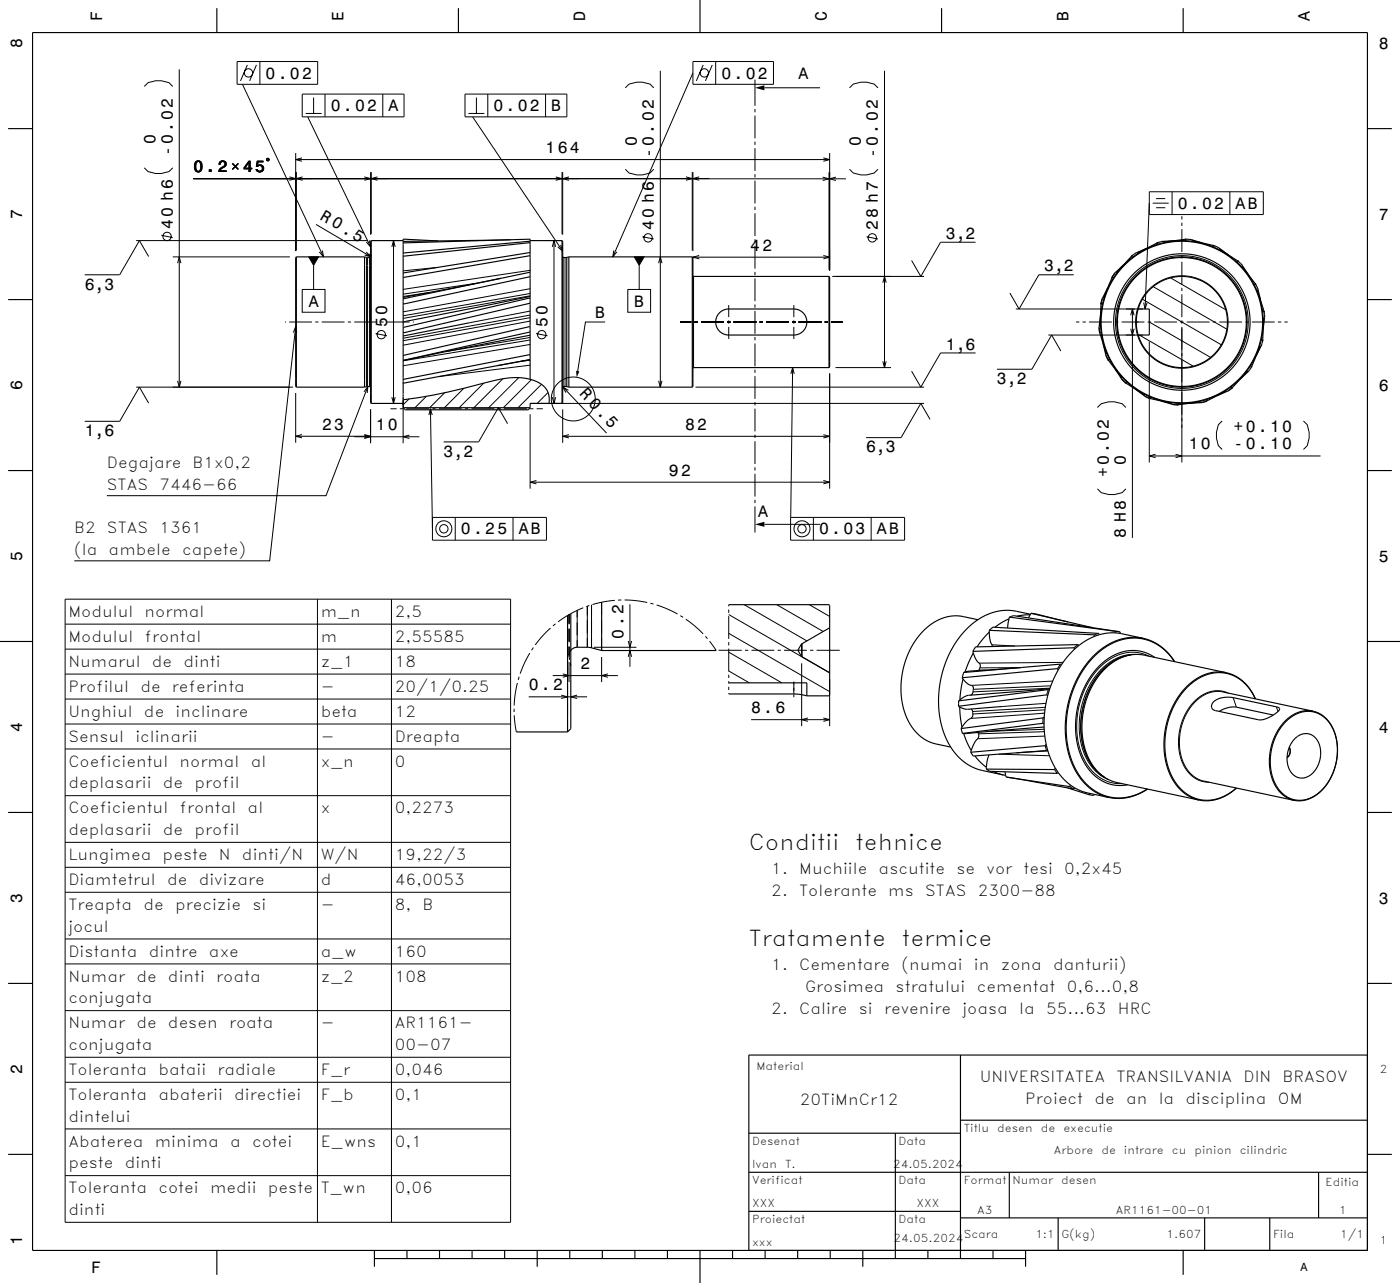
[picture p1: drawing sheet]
<svg xmlns="http://www.w3.org/2000/svg" width="430mm" height="394mm" viewBox="0 0 430 394" stroke-linecap="round" stroke-linejoin="round" font-family="sans-serif">
<g fill="none" stroke="#000" stroke-width=".31">
<path d="M72.8 18.9h24.8v7h-24.8zM76 19.9l-2.1 4.9M78.8 19.9l-2.1 4.9M79.8 18.9v7M212.8 18.9h24.8v7h-24.8zM216 19.9l-2.1 4.9M218.8 19.9l-2.1 4.9M219.8 18.9v7M44.3 26.6l1.2-1.2 2.3-.6h1.8l2.3 .6 1.2 1.2M55.1 21.3v97.6M74.5 25.9l24.9 53M92.8 28.9h31.3v7h-31.3z"/>
<path d="M93.9 34.8h4.9M94.5 35.9l19.3 39.9M96.3 29.9v4.9M99.8 28.9v7M117.6 28.9v7M142.8 28.9h31.3v7h-31.3zM143.9 34.8h4.9M145.2 35.9l27.6 41.2M146.3 29.9v4.9M149.8 28.9v7M167.6 28.9v7M192.1 27l1.1-1.2 2.4-.6h1.7l2.3 .6 1.2 1.2"/>
<path d="M202.8 21.7v97.2M212.8 22.4l-24.6 56.5M231.9 24.5v8M231.9 33.5v1M231.9 35.5v7M234.8 27h17.1M260.9 27l1.2-1.2 2.3-.6h1.8l2.3 .6 1.2 1.2M271.7 21.7v91.2M44.3 51.5l1.2 1.2 2.3 .6h1.8l2.3-.6 1.2-1.2M59.4 54.9h200.4M73.2 50.2l-1.8 1.8M73.2 52l-1.8-1.8 1.8 1.8"/>
<path d="M73.2 50.3l-1.8 1.7M81.9 48.9l.5-.3 .2 .5-.5 .2zM82.1 48.6l.5 .3-.2 .4-.5-.2zM88.9 54.3l1.9 .5-1.9 .6M90.8 47v30.1M90.8 49h164M91 52.8v24.1M92.8 48.5l-2 .5 2 .5M93 54.3l-2 .5 2 .6M111.9 54.3l1.9 .5-1.9 .6M113.8 52.8v19.3M114 52.8v19.1"/>
<path d="M116 54.3l-2 .5 2 .6M170.7 54.3l1.9 .6-1.9 .5M172.6 52.9v19M172.8 52.9v19.2M174.8 54.3l-2 .6 2 .5M192.1 52l1.1 1.1 2.4 .6h1.7l2.3-.6 1.2-1.1M210.7 54.3l1.9 .5-1.9 .6M212.6 52.8v24.1M212.8 52.8v24.3M214.8 54.3l-2 .5 2 .6M217.8 54.8l-158.4 .1M231.9 43.5v1"/>
<path d="M231.9 45.5v7M231.9 53.5v1M231.9 55.5v7M252.7 54.4l1.9 .5-1.9 .5M252.9 48.5l1.9 .5-1.9 .5M254.6 52.9v30M254.8 47v36.1M256.8 54.4l-2 .5 2 .5M260.9 52l1.2 1.1 2.3 .6h1.8l2.3-.6 1.2-1.1M353 58.9h35v7h-35zM360 58.9v7M377.7 58.9v7"/>
<path d="M41.8 73.9h71.2M45.7 78.8l-2.9-4.9-6 10.5h-10.8M49.6 72.3l3.5 .7M53.1 78.9h35.9M94.8 78.9h3l-1.5 2.6zM97.1 68.9l16.8 9.9a.5 .5 0 0 0-.4-.7 .5 .5 0 0 0-.5 .7M99 76.9l.4 2-1.3-1.5M112.5 77.4l1.4 1.4-1.9-.5M112.6 79.1v39.6M112.9 79.1v39.6M113.4 73.9l.4 1.9-1.3-1.5M113.5 79.1v39.6"/>
<path d="M120.4 75.8l.5-1.9 .5 1.9M120.9 73.9v50M169.6 75.8l.6-1.9 .5 1.9M170.2 73.9v50M172.2 75.2l.6 1.9-1.5-1.3M173.2 79.1v39.6M173.8 79.1v39.6M174.1 79.1v39.6M188.5 76.9l-.3 2 1.3-1.6M194.8 78.9h3l-1.5 2.6zM197.3 72.7l3.5 .7M212.8 79h42"/>
<path d="M214.8 78.5l-2 .5 2 .5M231.9 63.5v1M231.9 65.5v7M231.9 73.5v1M231.9 75.5v7M252.9 78.5l1.9 .5-1.9 .5M266.2 72.7l3.5 .7M299.6 74.4h-10.7l-6.1 10.5-2.8-4.9M353 62.4l-1.3 32.5M354.1 62.4h4.9M355.1 63.8h2.8M355.1 61h2.8"/>
<path d="M363 66.4v1M363 68.4v1M363 70.4v7M363 78.4v1M54.5 80.8l.6-1.9 .5 1.9M87.5 98.9h.3M88.8 98.9h7M92.8 88.9h7v7h-7zM96.3 81.5v7.4M96.8 98.9h1M98.8 98.9h7M106.8 98.9h1"/>
<path d="M108.8 98.9h7M116.8 98.9h1M118.8 98.9h7M124.8 98.7l-1 .1M126.8 98.9h.3M131.7 89.9l-7.9 1.2M134.4 82.1l-10.6 1.1M146.6 87l-22.8 3.3M162.5 98.7l-38.7 7.3M162.8 83l-39 5.9M162.8 88.7l-39 7.1M162.8 90.1l-39 6.9"/>
<path d="M162.8 90.9l-39 6.9M162.8 95.5l-18.6 3.6M162.8 96.8l-39 7.1M162.8 97.6l-39 7M185.9 98.9h-6.1l-2.4 15.1M192.8 88.9h7v7h-7zM196.3 81.5v7.4M202.3 80.8l.5-1.9 .5 1.9M208.9 98.9h3.4M213 84.9v28M213.3 98.9h1M215.3 98.9h7"/>
<path d="M223.3 98.9h1M223.8 93.7v3.7M223.8 98.4v1M225.3 98.9h7M231.9 83.5v1M231.9 85.5v7M231.9 93.5v1M231.9 95.5v7M233.3 98.9h1M235.3 98.9h7M243.3 98.9h1M243.8 93.7v3.7"/>
<path d="M243.8 98.4v1M245.3 98.9h7M253.3 98.9h1M254.6 98.9h.2M255.3 98.9h3.5M255.6 84.9h28.2M271.2 86.8l.5-1.9 .5 1.9M312 94.9h39M329.8 84.4h-10.7l-6.1 10.5-2.8-4.9M330.5 98.9h1M332.5 98.9h1M334.5 98.9h7"/>
<path d="M342.5 98.9h1M344.5 98.9h7M347.3 96.8l.5-1.9 .5 1.9M347.8 94.9v70.3M350.9 91.9l24.2 14M351.3 92.9l.4 2 .6-1.9M352.5 98.9h1M353 98.9l18.8 10.9M354.2 88l22.6 13.1M354.5 98.9h7M359.5 85.3l17 9.8M362.5 98.9h1"/>
<path d="M363 80.4v7M363 88.4v1M363 90.4v7M363 98.4v1M364.5 98.9h7M372.5 98.9h1M374.5 98.9h7M382.5 98.9h1M384.5 98.9h7M392.5 98.9h1M394.5 98.9h1M41.8 118.9h48.2"/>
<path d="M54.5 117l.6 1.9 .5-1.9M90.1 102.1l.7-1.8 .3 2M90.8 100.3l-8 71.9h-60M113 118.7l-12.9 33.5h-67.3M115.4 102.4l3.5 .7M142.5 119.2l-6 6M148.6 117.7l-7.6 7.5M154.4 116.3l-8.8 8.9M159.3 116l-9.2 9.2M162.8 103.6l-25.4 4.3M162.8 104.4l-39 6.4M162.8 105.8l-39 6.5"/>
<path d="M162.8 110.6l-2.8 .4M162.8 112.1l-28.1 3.6M163.2 116.6l-8.6 8.6M164.7 102.4l3.5 .7M166.3 118l-7.2 7.2M172.9 118.8l13.4 14.2M174.6 119.9l-1.7-1.1 .9 1.8M202.3 117l.5 1.9 .5-1.9M213.6 118.9h70.2M223.8 100.4v3.7M231.9 103.5v1M231.9 105.5v7"/>
<path d="M231.9 113.5v1M231.9 115.5v7M242.9 114.8l.6-1.9 .4 1.9M243.5 112.9l-.6 46M243.8 100.4v3.7M254.8 114.7v35.4M256.6 112.9h17.1M271.2 111l.5 1.9 .5-1.9M299.6 108.4h-10.7l-6.1 10.5-2.8-4.9M322 102.9h29M325.8 107.8l-2.8-4.9-6.1 10.5h-10.7M347.3 101l.5 1.9 .5-1.9"/>
<path d="M349.9 102.9l16.6 9.5M353 104.9v37.1M363 100.4v41.6M45.7 123.8l-2.9-4.9-6 10.5h-10.8M90.8 120.7v15.3M90.8 134h23M92.8 133.5l-2 .5 2 .5M108.8 134.1h20M111.8 120.3l1.2-1.6-.2 2M111.9 133.6l1.9 .5-1.9 .5M111.9 133.5l1.9 .5-1.9 .5M113.8 125.7v10.4"/>
<path d="M119.9 125.5h1.9M120.4 122l.5 1.9 .5-1.9M122.8 125.5h1M123.8 122.8v13.3M124.8 125.5h7M125.6 122.5l-1.8 1.8M125.8 133.6l-2 .5 2 .5M131 121.7l-3.5 3.5M132.2 125.5l.6 36.9M132.8 127.5l-.6-2-.5 2M132.8 125.5h1M134.8 125.5h7"/>
<path d="M136.6 120.6l-4.6 4.6M142.8 125.5h1M144.8 125.5h7M152.8 125.5h1M154.8 125.5h7M155.9 130.1l-2.8-4.9-6.1 10.5h-10.7M162.8 127.2v22.9M162.8 123.9h5.8M162.8 125.5h1M164.8 125.5h1.9M168.3 120.5l-3.3 3.4M169.6 123.9h114.2"/>
<path d="M169.6 122l.6 1.9 .5-1.9M172.8 125.7v10.3M172.8 134h82M174.8 133.5l-2 .5 2 .5M231.9 123.5v1M231.9 125.5v7M231.9 133.5v1M231.9 135.5v7M252.9 133.5l1.9 .5-1.9 .5M285.7 128.8l-2.9-4.9-6 10.5h-10.8M337.1 125.1l1.1-1.1 2.4-.6h1.7l2.3 .6 1.2 1.1M354.9 139.5l-1.9 .5 1.9 .5"/>
<path d="M361.1 139.5l1.9 .5-1.9 .5M375.4 129.3l-1.2 1.1-.6 2.4v1.7l.6 2.4 1.2 1.1M400.3 129.3l1.2 1.1 .6 2.4v1.7l-.6 2.4-1.2 1.1M132.8 158.9h35v7h-35zM139.8 158.9v7M157.6 158.9v7M162.8 148.1h92M164.8 147.6l-2 .5 2 .5M231.9 143.5v1M231.9 145.5v7M231.9 153.5v1M231.9 155.5v8"/>
<path d="M242.8 158.9h35v7h-35zM249.8 158.9v7M252.9 147.6l1.9 .5-1.9 .5M267.6 158.9v7M337.1 150.1l1.1 1.2 2.4 .6h1.7l2.3-.6 1.2-1.2M353 140h52.6M234.8 161h17.1M20 184h136.8v191.4h-136.8zM20 191.7h136.8M20 199.3h136.8M97.5 184v191.4M120.2 184v191.4"/>
<path d="M163.8 198.9l-.5 .8M169.1 192.9l-2.5 2.4-2.2 2.7M170.6 191.6l-.8 .6M174.3 189l-2.9 2M174.3 189v3.4M174.3 193.9v4M174.3 199.4v4M174.8 188.7v2.9M174.8 193v4.1M174.8 198.5v2.8M174.8 188.7v3M174.8 193.2v4"/>
<path d="M174.8 198.7v3M175.3 199.7l-.5 1.6M177.3 187.4v11.4M179.1 186.6l-4.8 2.4M180.4 186.2v12.6M181 186l-.9 .3M181.7 185.7v13.2M182.4 198.8h13.1M184.8 184.9v4M184.8 190.4v4M184.8 195.9v3.9M188.8 184.4l-3.4 .4-3.4 .9"/>
<path d="M190.8 184.3h-1M191.8 184.2l3.3 .2 3.7 .6M193 196.8l.5 2 .5-2M193.5 185.6v19.2M199.8 185.3l.9 .2M201.7 185.8l3.5 1.3 2.9 1.5M209 189.1l.8 .5M210.6 190.1l2.6 2 2.8 2.6M216.7 195.4l.6 .8M217.9 196.9l2.1 2.9M220.7 199.7h7.1M223.8 188.7l22.4 12.9"/>
<path d="M223.8 194.5l31 17.9M223.8 185.7v.5M223.8 187.2v1M223.8 189.2v7M223.8 197.2v1M223.8 199.2v7M228.6 185.7l19.2 11.1M228.8 199.7h1M230.8 199.7h7M238.6 185.7l14.2 8.2M238.8 199.7h1M240.8 199.7h7"/>
<path d="M248.6 185.7l6.2 3.6M248.8 199.7h1M250.8 199.7h7.1M304.7 198l7 .4M20 207h136.8M20 214.7h136.8M157.9 217.7v1M157.9 219.7l.7 5.1M158.9 209.7l-.7 3.5-.3 3.5M159.5 207.8l-.3 1M162.4 214h17.9M162.7 200.5l-1.5 2.9-1.4 3.5"/>
<path d="M169.8 207.5h20M172.4 213.5l1.9 .5-1.9 .5M172.8 207l2 .5-2 .5M174.3 204.9v4M174.3 210.4v4M174.3 215.9v4M174.8 201.3v.4M174.8 203.3v6.2M174.8 201.7l.2 1M175.2 203.6l.1 .9M177.2 213.5l-1.9 .5 1.9 .5M184.8 201.8v7.7"/>
<path d="M186.7 207l-1.9 .5 1.9 .5M193 201.7l.5-1.9 .5 1.9M223.8 200.3l16.3 9.4M223.8 206l6.3 3.7M223.8 207.2v1M223.8 209.2v.7M223.8 210.9v1M223.8 212.9v.2M243.8 209.3v3.8M243.8 213.2v.9M246.2 203.7v19.3M246.3 201.7l8.5 4.9"/>
<path d="M254.8 208.6v14.4M302.9 205.8h-2.2M313.4 205l-12.4 .1M319.9 219.1l-21.7 1.5M321 218l-22.2 1.3M321.1 217.2l-22.4 1.3M321.3 216l-13.5 1M322.5 211.3l-23.7 1.2M322.8 210.6l-23.8 1.1M323.3 209.2l-24.9 1.3M326.5 203.4l-25.7 .2M346.7 201.2l-2.2 .7-2.6 1.2-2.2 1.7-1.9 1.9-1.6 2.3-1.7 2.9-1.1 2.8-.8 3.1-.5 3.5-.1 2.9 .3 2.9 .7 2.7 1 2.7 1.4 2.4 1.6 2 1.8 1.5"/>
<path d="M347.5 201.1l-2.3 .4-2.7 1.2-2.4 1.7-2.1 2-1.9 2.4-1.5 2.7-1.3 3.2-.9 3.1-.5 3.4v3.2l.4 3.4 .8 2.8 1.1 2.7 1.5 2.2 1.8 1.9 1.9 1.4M348.8 201l-3 .2-2.6 .8-2.5 1.4-2.3 2-2.3 2.8-1.8 2.9-1.2 2.9-1.1 3.6-.5 3.7v3.2l.5 3.8 1 3.2 1.4 2.7 1.9 2.4 2.1 1.7 2.2 1.2M352.9 201.5l-3.3-1.1h-3.3l-3.2 .9-3.2 1.8-2.7 2.5-2.6 3.3-1.9 3.9-1.4 4.6-.6 4.4 .2 4.4 .8 3.9 1.7 3.8 2 2.8 2.8 2.4 3.1 1.2 3.3 .3M375.6 212.5l-2-.2-2 .4-2.1 .9-1.8 1.4-1.9 2-1.3 2-1.1 2.4-.7 2.7-.4 2.7v2.7l.4 2.5 .8 2.4 1.2 2 1.5 1.6 1.5 1.1 2.1 .8M377.2 212.8l-2.1-.6h-2.4l-2.2 .7-2.3 1.3-2 1.9-1.6 2.2-1.3 2.6-.9 3.1-.4 3 .1 2.9 .6 3 1 2.4 1.6 2.2 1.8 1.5 2 .9 2.3 .3M378.8 214.2l.9 3M392 217.1l.5 1.4M20 222.3h136.8M20 230h136.8M174.3 221.4v3.4M230.7 221h24.1M248.2 220.5l-2 .5 2 .5"/>
<path d="M252.9 220.5l1.9 .5-1.9 .5M306.8 231.6l15.5 .5M320.7 224l-16.5 .6M320.8 224.7l-20.3 .7M320.9 226l-20.6 .9M20 244.3h136.8M20 258.7h136.8M20 266.3h136.8M20 274h136.8M20 288.4h136.8M20 296h136.8M20 310.4h136.8"/>
<path d="M20 324.7h136.8M20 332.4h136.8M20 346.7h136.8M20 361h136.8"/>
<circle cx="76.3" cy="22.4" r="1.28"/>
<circle cx="216.3" cy="22.4" r="1.28"/>
<circle cx="51.3" cy="72.6" r="1.28"/>
<circle cx="199.1" cy="73" r="1.28"/>
<circle cx="267.9" cy="73" r="1.28"/>
<circle cx="363" cy="98.9" r="14.2"/>
<circle cx="363" cy="98.9" r="20.4"/>
<circle cx="117.1" cy="102.8" r="1.28"/>
<circle cx="166.4" cy="102.8" r="1.28"/>
<circle cx="176.1" cy="122.5" r="6.7"/>
<circle cx="136.3" cy="162.4" r="2.46"/>
<circle cx="136.3" cy="162.4" r="1.28"/>
<circle cx="246.3" cy="162.4" r="2.46"/>
<circle cx="246.3" cy="162.4" r="1.28"/>
</g>
<g fill="none" stroke="#000" stroke-width=".35">
<path d="M10 10h410v374h-410zM66.6 2.5v7.5M140.8 2.5v7.5M215 0v10M289.2 2.5v7.5M363.4 2.5v7.5M2.5 39.5h7.5M420 39.5h7.5M91 78.9v40M91 78.9l-.2 .2v39.6l.2 .2M91 78.9h21M112 78.9l.8 .2 1-.2"/>
<path d="M112 78.9v40M114 73.9l-.2 .2v49.6l.2 .2M114 73.9v50M114 73.9h9.8M123.8 74.6l39-1.2v43.1M134.6 74l-10.8-.6v51.8M156.9 73.6l-33.1 .5M162.8 74.1l-39 3.6M162.8 74.5l-39 4.2M162.8 77.5l-39 6.3M162.8 78.5l-39 6.7M162.8 73.9h9.8"/>
<path d="M172.6 73.9v50M172.6 73.9l.2 .2v49.6l-.2 .2M174.7 78.9l-.9 .2-1-.2M174.7 78.9v40M174.7 78.9h37.9M212.6 78.9l.2 .2v39.6l-.2 .2M212.6 78.9v40M347.5 78.7v.1M347.6 78.6l-.1 .1M347.7 78.5l.1 .6M347.7 78.5l-.2 .2M347.7 78.5l-4.7 5.1"/>
<path d="M349.6 77.8a1.23 1.23 0 0 0-1.6 .5l-.3 .2M352.3 76.2l-3.2 1.4M355.3 74.6v.1M355.5 74.6h-.2M355.6 74.5l-.1 .6M355.6 74.5l-.3 .1M355.6 74.5l-6.2 3.2M357.6 74.5a1.23 1.23 0 0 0-1.7-.1l-.3 .1M360.7 73.9l-3.4 .2M364.1 73.4l.1 .1M364.1 73.4v.1M364.1 73.4h.3"/>
<path d="M364.4 73.4l-.3 .5M364.4 73.4l.6 .1a1.06 1.06 0 0 1 1.3 .6M364.4 73.4l-6.9 .9M366.1 73.7l3.3 .9M366.2 73.9l6.8 1.6M372.7 75.3l.2 .1M372.7 75.3v.1M372.7 75.3l.3 .2M373 75.5l-.5 .3M373 75.5l.5 .2a1.07 1.07 0 0 1 1.1 1M374.5 76.2l2.8 2.1M374.6 76.5l5.8 3.8"/>
<path d="M2.5 92h7.5M144.2 99.1l-20.4 4.1M153.9 85.5l-30.1 5.8M162.8 91.1l-38 7.6M162.8 83.6l-39 8.2M162.8 85l-39 8.4M162.8 91.5l-39 9.1M162.8 93.1l-39 9.1M162.8 98.6l-.3 .1M212.8 84.7l.2 .2h41.6M220.9 96.1l1.2-.8 1.5-.4h20.2a4 4 0 0 1 4 4 4 4 0 0 1-4 4h-20a4 4 0 0 1-3.7-2.4 4 4 0 0 1 .8-4.4zM254.6 84.9v28"/>
<path d="M254.6 84.9l.2 .2v27.6l-.2 .2M338 96.8l-.4 3.4M338 100a1.22 1.22 0 0 0-.3 1.6v.3M338.1 93.4h.1M338.2 93.3l-.1 .1M338.2 93.1l.4 .4M338.2 93.1l-.4 7M338.5 91.8l-.4 1.6M339.2 91.3a1.23 1.23 0 0 0-.9 1.5l-.1 .3M340.2 88.4l-1.5 3.1M341.5 85.2v.1M341.6 85.1l-.1 .1"/>
<path d="M341.7 85l.2 .5M341.7 85l-2.7 6.4M342.5 83.8l-1 1.4M343.2 83.7a1.23 1.23 0 0 0-1.4 1l-.1 .3M345.2 81.3l-2.5 2.3M349.6 94.9l.9-2.3 1.3-2.1 1.6-1.8 2.2-1.7 2-1 2.7-.8 2.4-.3 2.3 .1 2.2 .5 2.3 1 2.3 1.5 1.8 1.7 1.4 2 1 2.1 .8 2.6 .2 2.2-.2 2.5-.6 2.4-1 2.3-1.5 2.1-1.7 1.7-2.1 1.5-2.5 1.1-2.4 .5-2.2 .2-2.5-.3-2.7-.8-2.1-1.1-2-1.5-1.7-1.9-1.3-2.1-.9-2.3M349.6 94.9l-.6 3.9 .6 4.1M349.6 94.9h3.4v8h-3.4M380.2 80.1l.1 .1M380.2 80.1h-.1M380.2 80.1l.2 .2M380.4 80.3l-.5 .1"/>
<path d="M380.4 80.3l.4 .4a1.06 1.06 0 0 1 .6 1.3M381.5 81.8l4.2 5.6M381.6 81.5l1.9 2.9M385.2 87.3l.5 .1M385.5 87.1h.1M385.6 87.1v.1M385.6 87.1l.1 .3M385.7 87.4l.3 .5a1.06 1.06 0 0 1 .1 1.4M386.2 89.2l2.1 6.6M386.4 88.9l.8 3.4M387.8 95.6l.5 .2M388.2 97.7l-.4 7"/>
<path d="M388.2 95.5h.1M388.3 95.5v.2M388.3 95.5v.3M388.3 95.8l.1 .6a1.07 1.07 0 0 1-.4 1.4M388.4 97.5l-.4 3.4M420 92h7.5M91 118.9h21M113.8 118.8l-.9-.1-.9 .2M162.8 102.9l-39 7.8M162.8 110.5l-10.1 1.8M162.8 100.3l-39 8.9M162.8 101.9l-39 8.8"/>
<path d="M162.8 108.9l-39 7.6M162.8 110.4l-39 7.3M172.8 118.9l1-.2 .9 .2M174.7 118.9h37.9M254.6 112.9h-41.6l-.2 .2M337.6 100.6l.1 1.6M337.7 101.9l.5 .3M337.7 101.9l2.1 6.7M337.7 102.2l.1 .1M337.7 102.1v.1M338.8 105.5l.8 3.3M339.7 109.2l.7 1.5"/>
<path d="M339.9 108.4a1.23 1.23 0 0 0 .2 1.7l.2 .3M340.3 110.4l.5 .1M340.3 110.4l4.2 5.6M340.4 110.5v.2M340.4 110.7h.1M342.5 113.4l1.9 2.8M344.6 115.8a1.23 1.23 0 0 0 .7 1.5l.3 .2M344.6 116.5l1.2 1.2M345.6 117.5l5.8 3.8M345.7 117.6l.1 .1M345.9 117.7h-.1M346.1 117.3l-.5 .2"/>
<path d="M348.7 119.5l2.8 2M378.2 118.7l.1 .6M378.3 119.3l-.5 .3a1.06 1.06 0 0 1-1.4 .4M378.5 119v.1M378.5 119.1l-1.3 1M378.5 119.1l-.1 .1M383 114.2l-4.7 5.1M383.3 114.2l-2.5 2.3M384.1 112.3l.2 .5M384.3 112.8l-.3 .5a1.06 1.06 0 0 1-1.2 .8M384.5 112.5v.1M384.5 112.6l-.1 .1"/>
<path d="M384.5 112.6l-.2 .2M387 106.4l-2.7 6.4M387.3 106.3l-1.5 3.1M387.4 104.3l.4 .4M387.8 104.7l-.1 .5a1.06 1.06 0 0 1-.9 1.2M387.8 104.3l.1 .1M387.9 104.4l-.1 .1M387.9 104.4l-.1 .3M114 123.9h9.8M123.8 122.8h.2a199.5 199.5 0 0 0 28-6 18.3 18.3 0 0 1 13.9 1 5.7 5.7 0 0 1 2.7 6.2M123.8 125.2h39M123.8 125.2l.7 .7h37.7l.6-.7"/>
<path d="M172.6 123.9h-9.8v1.3M351.4 121.1a1.23 1.23 0 0 0 1.3 1.1l.3 .1M351.7 121.7l1.6 .7M353 122.3l6.8 1.6M353.1 122.4h.2M353.3 122.4h.1M353.5 122l-.5 .3M356.6 123.2l3.3 .9M359.7 123.7a1.23 1.23 0 0 0 1.6 .6h.3M360.2 124.2l1.7 .1M361.8 124.3h.1M361.9 123.9l-.3 .4"/>
<path d="M361.9 124.3h.1M368.5 123.5l-6.9 .8M368.7 123.7l-3.4 .2M370.4 123.3l-.6 .1a1.06 1.06 0 0 1-1.4-.1M370.5 122.7l-.1 .6M370.7 123.2l-1.6 .4M370.7 123.2h-.2M370.7 123.1v.1M376.6 120.1l-6.2 3.2M376.9 120.2l-3.2 1.4M2.5 144.5h7.5M420 144.5h7.5"/>
<path d="M0 197h10M174.3 189v35.8M175.3 199.7l1.5-.9h3.6l4.4 1M175.3 188.4v35.4l-1 1M184.8 184.9v14.9M184.8 199.8h35.2M223.8 185.7h30.8l.2 .2v27.6l-.2 .2h-6.8M246.2 197.7h.1M246.2 197.7l-1.1 2 1.1 2M246.2 197.7v4M246.3 197.7v4M254.8 192.8l-8.5 4.9"/>
<path d="M300.4 190.3l-5.3-1.1-2.4-.1-3.3 .8-3.1 1.6-3 2.5-2.7 3.5-1.9 3.9-1.4 4.5-.6 4.7 .3 4.4 1 4 1.6 3.6 2.3 2.8 2.4 1.9 2.4 1 5.3 1.1M303.8 194.1a9.4 9.4 0 0 0 1 4.4M303.8 194.1l-1.8 2-1.9 2.6M303.9 193.6l-.1 .5M303.9 193.6l1.1-1 32.4 1.9M303.9 193.6l32.3 1.4M309.9 190.1l-.4 2.8M309.9 190.1l-2.2 1-2.1 1.5M310.1 189.5l-.2 .6M310.1 189.5l1.2-.4 32.5 4.9M310.1 189.5l32.7 4.4M316.4 188.8l-.5 1"/>
<path d="M316.4 188.8l-4 .4M316.5 188.6l-5.4-1.1-3.7 .1-4.1 1.1-3.9 2.3-3.6 3.3-3.2 4.6-2.5 5.3-1.4 5.8-.4 5.5 .5 5.5 1.4 4.8 2.3 4.4 2.8 3.1 3.3 2.2 2.6 1 7 1.5M316.7 188.4l-.3 .4M316.7 188.4l1.2 .1 10.2 2.5M316.7 188.4l18.9 4.4M329.9 199.5l-2.1 2.3-1.7 2.2M329.9 198.9v.6M329.9 198.9l-31.1 1.1M331.1 198l.3 .2M331.1 198l-31.5 .7-.8 1.3M331.1 198l-1.2 .9M331.4 198.2l-1.5 1.3"/>
<path d="M336 195.5l-2.3 1.2-2.3 1.5M336.2 195l-.2 .5M337.4 194.5l.3 .4M337.4 194.5l-1.2 .5M337.7 194.9l-1.7 .6M342.5 194.4h-2.4l-2.4 .5M342.5 194.4l1.6 .1M342.8 193.9l-.3 .5M342.8 193.9l1 .1M343.8 194l.3 .5M344.1 194.5l7 1.5M351.1 196l-3.7-.3-3.7 .8-3.5 1.5-3.4 2.5-2.9 3.2-2.6 3.9-2.1 4.5-1.3 4.8-.7 4.7 .1 4.9 .8 4.4 1.3 4 2.3 3.9 2.5 2.8 3 2.1 3.5 1.2"/>
<path d="M351.1 196l2.7 .9 2.7 1.6 2.3 2.1 2 2.6M420 197h10M223.8 213.1h20l4 .6M223.8 209.7h24v4M246.2 201.7h.1M246.3 201.7l8.5 4.9M294.4 216.9l.4 .2M294.4 215.2v1.7M294.8 217.1l.1 2.9 .6 3.3M294.8 214.9l-.4 .3M295.5 208.1l.3 .4M295.8 208.5a5.7 5.7 0 0 0 3 2.3l.2 .6a2.12 2.12 0 0 1-.8 2.1"/>
<path d="M295.8 208.5l-.6 3.2-.4 3.2M296 206.5l-.5 1.6M296.4 206.4l-.4 .1M298.3 217.7a1.96 1.96 0 0 1-.8 3.3l-2 2.3M298.8 200l.1 .5M298.9 200.5a7.6 7.6 0 0 0 2.1 3.6v.8l-.4 1M298.9 200.5l-1.4 2.9-1.1 3M307.8 217l-10.6 .8-1.2-.1-1.2-.6M313.7 205l-15.7 1.1-1.6 .3M320.8 219l-.9 .1M321.5 213.4l.3 .4M321.5 213.4l-27.1 3.5"/>
<path d="M321.8 213.8l-.7 2.9-.4 3.5M322 211.8l-.5 1.6M322 211.8l-27.6 3.4M322.4 211.6l-.4 .2M322.4 211.6l-.6 2.2M322.4 211.5l-25 2-1.3 .5-1.3 .9M324.8 205.3l.2 .5M324.8 205.3l-29.3 2.8M325 205.8l-1.5 3.1-1.1 2.7M325.7 204h.4M325.7 204l-.9 1.3M325.7 204l-29.7 2.5"/>
<path d="M326.1 204l-1.1 1.8M347.1 201.2l-2.2 .6-2.4 1.1-2.2 1.7-1.9 1.9-2 2.6-1.4 2.5-1.2 2.9-.9 3.2-.5 3.2-.1 3.2 .3 2.8 .7 3.2 1 2.7 1.3 2.2 1.7 2.1 1.8 1.5M347.1 201.2l2.1-.2 2.1 .2 25.3 5.4M347.1 201.2h-.4M354.7 201.9l-3.4-1.6-3.4-.5-3.7 .6-3.7 1.7-3.4 3-2.6 3.3-2.1 4.1-1.4 4.8-.6 4.7 .2 5 1.1 4.3 1.8 3.7 2.5 3 3.1 2.1 3.3 1 1.9 .1 2-.2M360.7 203.2l-1.7-2.3-2-1.9-2.1-1.4-2.3-1-2.2-.5-2.6-.1-2.6 .3-2.6 .8-2.5 1.3-2.3 1.6-2.2 2.1-2.1 2.5-1.8 2.8-1.4 2.8-1.2 3.2-.9 3.4-.5 3.2-.2 3.5 .2 3.6 .5 3 .8 2.9 1.2 2.8 1.4 2.4 1.8 2.2 1.7 1.6 2.2 1.5 2.4 1 2.5 .5h2.6l2.4-.4 2.6-.9 2.6-1.4M372.8 215.4a7 7 0 0 1 6-1.2l13.2 2.9a.78 .78 0 0 1 1 .5 .78 .78 0 0 1-.5 1 8.2 8.2 0 0 1-6 2.4l-13.3-2.8a1.48 1.48 0 0 1-1.1-1.2 1.48 1.48 0 0 1 .7-1.6zM374.5 218.5l2.5-1.1 2.2-.3 11.9 2.5M375.6 212.5l27.7 5.9M376.6 206.6l-2.7-.3-3 .6-3.1 1.4-2.6 1.9-2.4 2.6-2.1 3.2-1.5 3.3-1.1 3.9-.6 3.9 .1 3.9 .7 3.7 1.1 3.2 1.7 2.9 2 2.2 2.3 1.7 2.9 1M376.6 206.6l2.9 1 2.3 1.7 2.3 2.5 1.5 2.8M385.5 214.6l-1.3-2.4-1.4-1.8-1.5-1.5-1.8-1.1-2-.8-2-.4h-2.3l-2.2 .5-2.2 .9-2.3 1.4-2 1.8-1.6 1.9-2.7 4.5-1.1 2.7-.8 2.9-.5 5.7 .2 2.9 .4 2.5 1 2.8 1 2.2 1.4 2 1.5 1.6 1.9 1.3 1.8 .9 2.2 .6h2.2l2.2-.3 2.1-.7 1.9-1.1 2.1-1.6"/>
<path d="M403.3 218.4l1.9 .7 1.7 1.1 1.4 1.7 1.2 2 .8 2.3 .4 2.4 .1 2.7-.4 2.7-.8 2.8-1.1 2.5-1.4 2.2-1.7 1.8-1.9 1.4-2 .9-2.1 .3-2-.1M403.3 218.4l-1.9-.2-2.2 .4-2 .9-1.9 1.4-1.7 1.8-1.5 2.4-1.1 2.4-.8 2.7-.3 2.7 .1 2.7 .4 2.5 .9 2.4 1 1.8 1.5 1.6 1.6 1.1 2 .8M158.6 224.8h15.7M295.2 223.7l.4 1.5M295.5 223.3l-.3 .4M295.6 225.2l.4 .1M296 225.3l1.1 2.9 1.2 2.3M298.3 230.5l-.1 .5M299.4 232.1l1.8 2 1.8 1.5M300.3 224.9a1.82 1.82 0 0 1-.6 2.6l-1.4 3M302.9 236.2l1.1 .7 20.7 .6M302.9 236.2l21 .1"/>
<path d="M303 235.6l-.1 .6M303.8 231.8l-.6 2-.2 1.8M305.1 236.9l3.1 1.1M308.2 238l.7 .1M308.7 237l.2 1.1M308.9 238.1l.2 .6M309.1 238.7l20.6 3.6M309.1 238.7l19.6 2.9M320.3 222.1l.4 .3M320.3 222.1l-24.7 3.1M320.4 220.5l-.1 1.6M320.4 220.5l-25.2 3.2"/>
<path d="M320.7 222.4l.1 3.1 .5 3M320.7 223.3l-24.7 2M320.7 220.2l-.3 .3M320.7 220.2v2.2M321 229l.4 1.5M321 229l-22.8 2M321.3 228.5l-.3 .5M321.3 228.5l.5 2M321.4 230.5l-22.5 1.7-.7-1.2M321.4 230.5h.4M321.8 230.5l1 2.8 1.3 2.5M321.8 230.6l-9.7 .6"/>
<path d="M323.9 236.3l.8 1.2M324.1 235.8l-.2 .5M324.1 235.8l1 1.6M325.1 237.4l-.4 .1M325.1 237.4l1.7 2 1.9 1.6M338.8 238.4l.3 .2M339.1 238.6l1.6 .9 2.1 .8 25.5 5.4M369.8 239.9l27.6 5.9M394.9 221.6l2.1-1.6 2.3-1.2 2.4-.4 2.2 .4 2 .9 1.9 1.7 1.4 2 1.1 2.7 .4 2.8v3.2l-.5 3-1.2 3.2-1.5 2.5-1.9 2.2-2.3 1.6-2.2 .9-1.4 .3-1.9-.2-1.6-.4-1.4-.8-1.5-1.3-1.1-1.5-1.5-3.7-.5-2.3v-2.2l.6-4.4 1.7-4.1zM395.3 232.6l.9-1.3v-.9l-.2-.9a2.36 2.36 0 0 1-.7 3.2M397.7 226.9l.3-.3a4.3 4.3 0 0 1 4.6-1 4.3 4.3 0 0 1 2.8 3.7l.2 3.1-1 3.1a4.9 4.9 0 0 1-6.9 2.8 7.8 7.8 0 0 1-.8-10.5zM2.5 249.5h7.5"/>
<path d="M327.9 242l6.8 2.1M328.7 241.6l1 .7M328.7 241v.6M328.7 241l1.4 1M330.1 242l-.4 .3M330.1 242l3.1 1.3 7.5 1.6M334.6 243.6l.1 .5M336.1 244l-.2 .3-1.2-.2M352.5 242.3l-3 1.6-2.9 1-3 .3-2.9-.3M379.8 242l-2.9 2.1-2.9 1.3-3 .5-2.7-.2M420 249.5h7.5M2.5 302h7.5"/>
<path d="M420 302h7.5M295 324v62.5M420 324h-190v60M2.5 354.5h7.5M230 348h65M275 348v38.5M295 344h125M420 354.5h7.5M230 372h65M230 360h190M295 374h125M310 360v14"/>
<path d="M325 374v10M370 374v10M390 374v10M405 360v14M66.6 384v7.5M115 386.5h200M115 384v5M125 384v2.5M135 384v2.5M145 384v2.5M155 384v2.5M165 384v5"/>
<path d="M175 384v2.5M185 384v2.5M195 384v2.5M205 384v2.5M215 384v10M225 384v2.5M235 384v2.5M245 384v2.5M255 384v2.5M265 384v5M285 384v2.5M305 384v2.5"/>
<path d="M315 384v5M363.4 384v7.5"/>
<circle cx="363" cy="98.9" r="25"/>
<circle cx="363" cy="98.9" r="20"/>
<circle cx="363" cy="98.9" r="24.8"/>
<circle cx="363" cy="98.9" r="21"/>
<circle cx="363" cy="98.9" r="19.8"/>
</g>
<g fill="#000">
<path d="M231.9 27l2.9-.8v1.5z" fill-rule="evenodd"/>
<path d="M94.8 78.9h3l-1.5 2.6z" fill-rule="evenodd"/>
<path d="M194.8 78.9h3l-1.5 2.6z" fill-rule="evenodd"/>
<path d="M176.9 113.9l1 .1-.8 1.9z" fill-rule="evenodd"/>
<path d="M231.9 161l2.9-.8v1.6z" fill-rule="evenodd"/>
</g>
<g font-size="6.7">
<text x="230" y="261">Conditii</text>
<text x="262.7" y="261">tehnice</text>
<text x="230" y="290.6">Tratamente</text>
<text x="277" y="290.6">termice</text>
</g>
<text font-size="5.1" x="177.8" y="121.1" transform="rotate(47 177.8 121.1)">R 0.5</text>
<g font-size="5">
<text x="31.3" y="6.5" transform="rotate(-90 31.3 6.5)">F</text>
<text x="105.5" y="6.5" transform="rotate(-90 105.5 6.5)">E</text>
<text x="179.7" y="6.5" transform="rotate(-90 179.7 6.5)">D</text>
<text x="253.9" y="6.5" transform="rotate(-90 253.9 6.5)">C</text>
<text x="328.1" y="6.5" transform="rotate(-90 328.1 6.5)">B</text>
<text x="402.3" y="6.5" transform="rotate(-90 402.3 6.5)">A</text>
<text x="6.8" y="14.8" transform="rotate(-90 6.8 14.8)">8</text>
<text x="423.5" y="15.1">8</text>
<text x="81.6" y="24.1">0.02</text>
<text x="221.6" y="24.1">0.02</text>
<text x="245.2" y="24.3">A</text>
<text x="101.6" y="34.1">0.02</text>
<text x="119.3" y="34.1">A</text>
<text x="151.6" y="34.1">0.02</text>
<text x="169.3" y="34.1">B</text>
<text x="47.8" y="44.3" transform="rotate(-90 47.8 44.3)">0</text>
<text x="167.6" y="47">164</text>
<text x="195.6" y="44.7" transform="rotate(-90 195.6 44.7)">0</text>
<text x="264.4" y="44.7" transform="rotate(-90 264.4 44.7)">0</text>
<text x="53.1" y="48" transform="rotate(-90 53.1 48)">-0.02</text>
<text x="59.4" y="52.8">0.2</text>
<text x="74.7" y="52.8">45</text>
<text x="200.8" y="48.5" transform="rotate(-90 200.8 48.5)">-0.02</text>
<text x="269.7" y="48.5" transform="rotate(-90 269.7 48.5)">-0.02</text>
<text x="361.7" y="64.1">0.02</text>
<text x="379.5" y="64.1">AB</text>
<text x="6.8" y="67.3" transform="rotate(-90 6.8 67.3)">7</text>
<text x="53.1" y="70.3" transform="rotate(-90 53.1 70.3)">40 h6</text>
<text x="98.1" y="67.2" transform="rotate(31 98.1 67.2)">R 0.5</text>
<text x="200.8" y="70.8" transform="rotate(-90 200.8 70.8)">40 h6</text>
<text x="269.7" y="70.8" transform="rotate(-90 269.7 70.8)">28 h7</text>
<text x="423.5" y="67.6">7</text>
<text x="230.4" y="77">42</text>
<text x="290.5" y="73.3">3,2</text>
<text x="320.7" y="83.3">3,2</text>
<text x="26" y="88.9">6,3</text>
<text x="94.8" y="94.1">A</text>
<text x="194.8" y="94.1">B</text>
<text x="118.9" y="100.5" transform="rotate(-90 118.9 100.5)">50</text>
<text x="168.2" y="100.5" transform="rotate(-90 168.2 100.5)">50</text>
<text x="182.8" y="97.7">B</text>
<text x="290.5" y="107.3">1,6</text>
<text x="6.8" y="119.8" transform="rotate(-90 6.8 119.8)">6</text>
<text x="306.2" y="117.9">3,2</text>
<text x="423.5" y="120.1">6</text>
<text x="98.9" y="132">23</text>
<text x="210.4" y="132">82</text>
<text x="26" y="133.9">1,6</text>
<text x="115.4" y="132.1">10</text>
<text x="378.9" y="132.8">+0.10</text>
<text x="136.3" y="140.3">3,2</text>
<text x="266" y="138.9">6,3</text>
<text x="345.8" y="142.9" transform="rotate(-90 345.8 142.9)">0</text>
<text x="365.1" y="138">10</text>
<text x="378.9" y="138">-0.10</text>
<text x="205.4" y="146.1">92</text>
<text x="340.6" y="146.6" transform="rotate(-90 340.6 146.6)">+0.02</text>
<text x="232.8" y="158.9">A</text>
<text x="141.6" y="164.1">0.25</text>
<text x="159.3" y="164.1">AB</text>
<text x="251.6" y="164.1">0.03</text>
<text x="269.3" y="164.1">AB</text>
<text x="345.8" y="165.2" transform="rotate(-90 345.8 165.2)">8 H8</text>
<text x="6.8" y="172.3" transform="rotate(-90 6.8 172.3)">5</text>
<text x="423.5" y="172.6">5</text>
<text x="191.5" y="196.1" transform="rotate(-90 191.5 196.1)">0.2</text>
<text x="178.3" y="205.5">2</text>
<text x="162.4" y="212">0.2</text>
<text x="230.7" y="219">8.6</text>
<text x="6.8" y="224.8" transform="rotate(-90 6.8 224.8)">4</text>
<text x="423.5" y="225.1">4</text>
<text x="6.8" y="277.3" transform="rotate(-90 6.8 277.3)">3</text>
<text x="423.5" y="277.6">3</text>
<text x="6.8" y="329.8" transform="rotate(-90 6.8 329.8)">2</text>
<text x="6.8" y="382.3" transform="rotate(-90 6.8 382.3)">1</text>
<text x="28" y="390.8">F</text>
</g>
<g font-size="4.7">
<text x="32.8" y="143.8">Degajare</text>
<text x="59.2" y="143.8">B1x0,2</text>
<text x="32.8" y="150.5">STAS</text>
<text x="48.9" y="150.5">7446-66</text>
<text x="22.8" y="163.8">B2</text>
<text x="32.9" y="163.8">STAS</text>
<text x="49" y="163.8">1361</text>
<text x="22.8" y="170.5">(la</text>
<text x="33.4" y="170.5">ambele</text>
<text x="55.9" y="170.5">capete)</text>
<text x="21" y="189.4">Modulul</text>
<text x="44.4" y="189.4">normal</text>
<text x="98.5" y="189.4">m_n</text>
<text x="121.2" y="189.4">2,5</text>
<text x="21" y="197.1">Modulul</text>
<text x="44.4" y="197.1">frontal</text>
<text x="98.5" y="197.1">m</text>
<text x="121.2" y="197.1">2,55585</text>
<text x="21" y="204.8">Numarul</text>
<text x="46.7" y="204.8">de</text>
<text x="56.4" y="204.8">dinti</text>
<text x="98.5" y="204.8">z_1</text>
<text x="121.2" y="204.8">18</text>
<text x="21" y="212.4">Profilul</text>
<text x="43.1" y="212.4">de</text>
<text x="52.8" y="212.4">referinta</text>
<text x="98.5" y="212.4">-</text>
<text x="121.2" y="212.4">20/1/0.25</text>
<text x="21" y="220.1">Unghiul</text>
<text x="44.2" y="220.1">de</text>
<text x="53.9" y="220.1">inclinare</text>
<text x="98.5" y="220.1">beta</text>
<text x="121.2" y="220.1">12</text>
<text x="21" y="227.8">Sensul</text>
<text x="41.6" y="227.8">iclinarii</text>
<text x="98.5" y="227.8">-</text>
<text x="121.2" y="227.8">Dreapta</text>
<text x="21" y="235.4">Coeficientul</text>
<text x="55.1" y="235.4">normal</text>
<text x="77" y="235.4">al</text>
<text x="98.5" y="235.4">x_n</text>
<text x="121.2" y="235.4">0</text>
<text x="21" y="242.1">deplasarii</text>
<text x="50" y="242.1">de</text>
<text x="59.7" y="242.1">profil</text>
<text x="21" y="249.8">Coeficientul</text>
<text x="55.1" y="249.8">frontal</text>
<text x="76.1" y="249.8">al</text>
<text x="98.5" y="249.8">x</text>
<text x="121.2" y="249.8">0,2273</text>
<text x="21" y="256.4">deplasarii</text>
<text x="50" y="256.4">de</text>
<text x="59.7" y="256.4">profil</text>
<text x="21" y="264.1">Lungimea</text>
<text x="50" y="264.1">peste</text>
<text x="67.3" y="264.1">N</text>
<text x="74.3" y="264.1">dinti/N</text>
<text x="98.5" y="264.1">W/N</text>
<text x="121.2" y="264.1">19,22/3</text>
<text x="236.9" y="268.4">1.</text>
<text x="245.5" y="268.4">Muchiile</text>
<text x="269.9" y="268.4">ascutite</text>
<text x="293.8" y="268.4">se</text>
<text x="303" y="268.4">vor</text>
<text x="314.4" y="268.4">tesi</text>
<text x="326.9" y="268.4">0,2x45</text>
<text x="21" y="271.8">Diamtetrul</text>
<text x="51.3" y="271.8">de</text>
<text x="61" y="271.8">divizare</text>
<text x="98.5" y="271.8">d</text>
<text x="121.2" y="271.8">46,0053</text>
<text x="236.9" y="275.1">2.</text>
<text x="245.5" y="275.1">Tolerante</text>
<text x="272.8" y="275.1">ms</text>
<text x="284.2" y="275.1">STAS</text>
<text x="300.3" y="275.1">2300-88</text>
<text x="21" y="279.4">Treapta</text>
<text x="44.1" y="279.4">de</text>
<text x="53.8" y="279.4">precizie</text>
<text x="77.5" y="279.4">si</text>
<text x="98.5" y="279.4">-</text>
<text x="121.2" y="279.4">8,</text>
<text x="129.8" y="279.4">B</text>
<text x="21" y="286.1">jocul</text>
<text x="21" y="293.8">Distanta</text>
<text x="45.7" y="293.8">dintre</text>
<text x="64.2" y="293.8">axe</text>
<text x="98.5" y="293.8">a_w</text>
<text x="121.2" y="293.8">160</text>
<text x="236.9" y="298">1.</text>
<text x="245.5" y="298">Cementare</text>
<text x="276.9" y="298">(numai</text>
<text x="299.1" y="298">in</text>
<text x="307.4" y="298">zona</text>
<text x="323.5" y="298">danturii)</text>
<text x="21" y="301.4">Numar</text>
<text x="41.9" y="301.4">de</text>
<text x="51.6" y="301.4">dinti</text>
<text x="66.4" y="301.4">roata</text>
<text x="98.5" y="301.4">z_2</text>
<text x="121.2" y="301.4">108</text>
<text x="247.3" y="304.6">Grosimea</text>
<text x="275.1" y="304.6">stratului</text>
<text x="300" y="304.6">cementat</text>
<text x="327.6" y="304.6">0,6...0,8</text>
<text x="21" y="308.1">conjugata</text>
<text x="236.9" y="311.3">2.</text>
<text x="245.5" y="311.3">Calire</text>
<text x="263.8" y="311.3">si</text>
<text x="271.5" y="311.3">revenire</text>
<text x="295.6" y="311.3">joasa</text>
<text x="313" y="311.3">la</text>
<text x="321.3" y="311.3">55...63</text>
<text x="343.4" y="311.3">HRC</text>
<text x="21" y="315.8">Numar</text>
<text x="41.9" y="315.8">de</text>
<text x="51.6" y="315.8">desen</text>
<text x="70.4" y="315.8">roata</text>
<text x="98.5" y="315.8">-</text>
<text x="121.2" y="315.8">AR1161-</text>
<text x="21" y="322.4">conjugata</text>
<text x="121.2" y="322.4">00-07</text>
<text x="21" y="330.1">Toleranta</text>
<text x="48.7" y="330.1">bataii</text>
<text x="66.8" y="330.1">radiale</text>
<text x="98.5" y="330.1">F_r</text>
<text x="121.2" y="330.1">0,046</text>
<text x="300.9" y="332.3">UNIVERSITATEA</text>
<text x="342.9" y="332.3">TRANSILVANIA</text>
<text x="381.9" y="332.3">DIN</text>
<text x="394" y="332.3">BRASOV</text>
<text x="21" y="337.8">Toleranta</text>
<text x="48.7" y="337.8">abaterii</text>
<text x="71.9" y="337.8">directiei</text>
<text x="98.5" y="337.8">F_b</text>
<text x="121.2" y="337.8">0,1</text>
<text x="245.7" y="339.3">20TiMnCr12</text>
<text x="314.9" y="338.9">Proiect</text>
<text x="336.2" y="338.9">de</text>
<text x="345.9" y="338.9">an</text>
<text x="355.9" y="338.9">la</text>
<text x="364.1" y="338.9">disciplina</text>
<text x="392.5" y="338.9">OM</text>
<text x="21" y="344.4">dintelui</text>
<text x="21" y="352.1">Abaterea</text>
<text x="47.5" y="352.1">minima</text>
<text x="70.7" y="352.1">a</text>
<text x="77.4" y="352.1">cotei</text>
<text x="98.5" y="352.1">E_wns</text>
<text x="121.2" y="352.1">0,1</text>
<text x="21" y="358.8">peste</text>
<text x="38.3" y="358.8">dinti</text>
<text x="21" y="366.5">Toleranta</text>
<text x="48.7" y="366.5">cotei</text>
<text x="64.5" y="366.5">medii</text>
<text x="82.3" y="366.5">peste</text>
<text x="98.5" y="366.5">T_wn</text>
<text x="121.2" y="366.5">0,06</text>
<text x="21" y="373.1">dinti</text>
</g>
<text font-size="3.6" x="399.4" y="390.3">A</text>
<g font-size="3.3">
<text x="232.3" y="328.4">Material</text>
<text x="423.8" y="329.4">2</text>
<text x="296" y="347.5">Titlu</text>
<text x="306.3" y="347.5">desen</text>
<text x="319.7" y="347.5">de</text>
<text x="326.6" y="347.5">executie</text>
<text x="231" y="351.5">Desenat</text>
<text x="276" y="351.5">Data</text>
<text x="231" y="358.8">Ivan</text>
<text x="241.1" y="358.8">T.</text>
<text x="274.3" y="358.8">24.05.2024</text>
<text x="323.7" y="354.2">Arbore</text>
<text x="338.3" y="354.2">de</text>
<text x="345.2" y="354.2">intrare</text>
<text x="359.9" y="354.2">cu</text>
<text x="366.9" y="354.2">pinion</text>
<text x="380.8" y="354.2">cilindric</text>
<text x="231" y="363.5">Verificat</text>
<text x="276" y="363.5">Data</text>
<text x="296" y="363.5">Format</text>
<text x="311" y="363.5">Numar</text>
<text x="325.9" y="363.5">desen</text>
<text x="407.1" y="364.2">Editia</text>
<text x="231" y="370.8">XXX</text>
<text x="281.5" y="370.8">XXX</text>
<text x="231" y="375.5">Proiectat</text>
<text x="276" y="375.5">Data</text>
<text x="300.2" y="372.8">A3</text>
<text x="342.7" y="372.8">AR1161-00-01</text>
<text x="411.3" y="372.8">1</text>
<text x="231" y="382.8">xxx</text>
<text x="274.5" y="381.3">24.05.2024</text>
<text x="296" y="380.1">Scara</text>
<text x="318" y="380.1">1:1</text>
<text x="326" y="380.1">G(kg)</text>
<text x="358.3" y="380.1">1.607</text>
<text x="391" y="380.1">Fila</text>
<text x="411.6" y="380.1">1/1</text>
<text x="423.8" y="381.9">1</text>
</g>
</svg>
